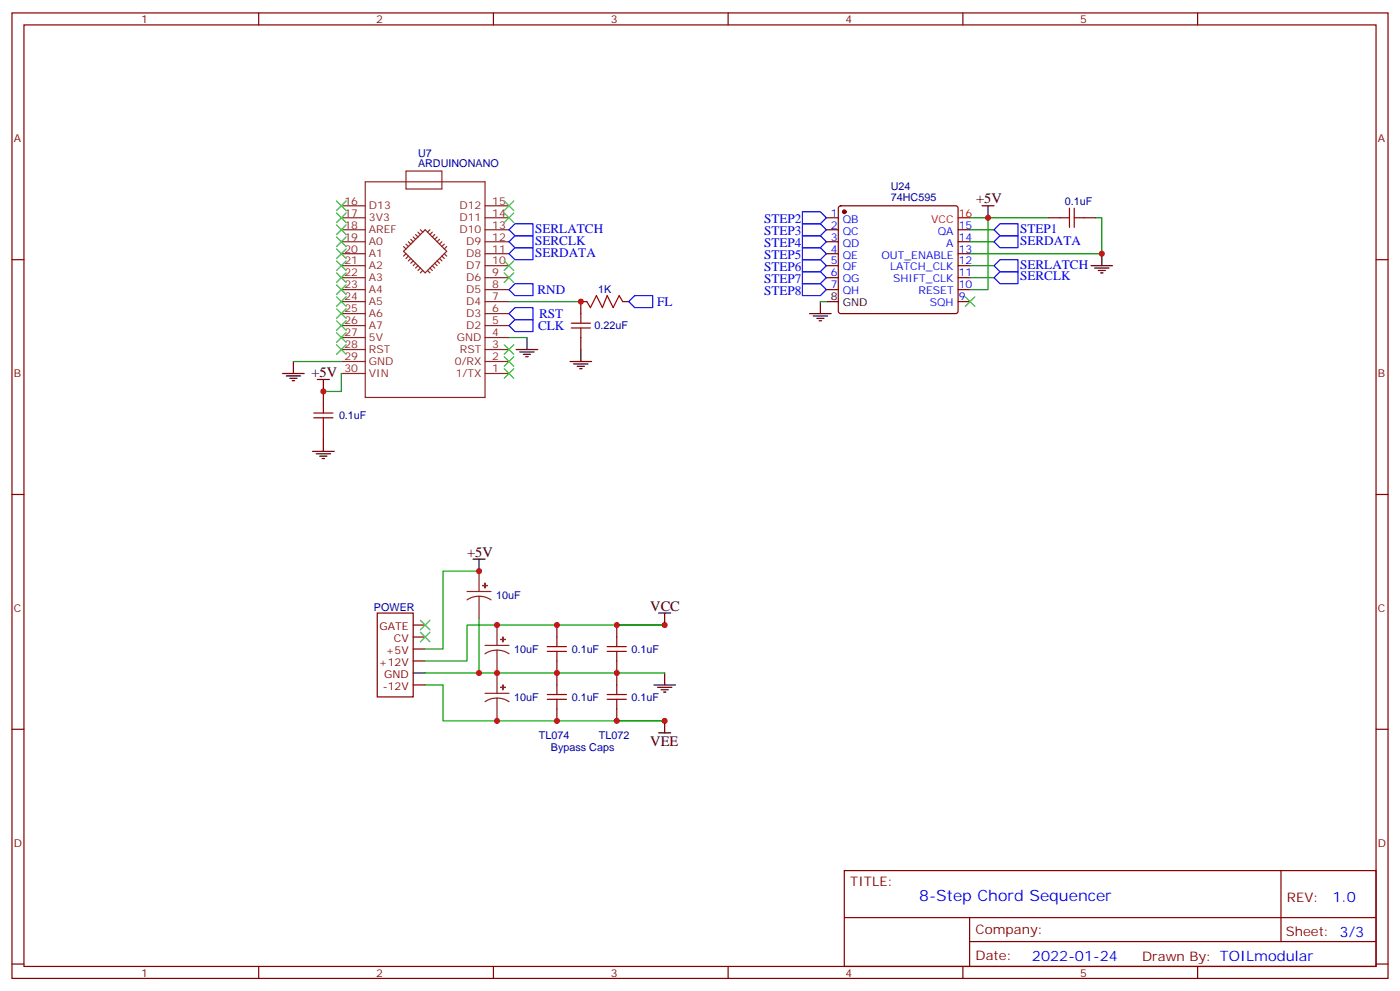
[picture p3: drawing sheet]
<svg xmlns="http://www.w3.org/2000/svg" width="412mm" height="292mm" viewBox="0 0 412 292" stroke-linecap="round" stroke-linejoin="round" font-family="sans-serif">
<g fill="none" stroke="#870000" stroke-width=".35">
<path d="M3.5 3.8h405.4v284.3h-405.4zM7.1 7.3h398.2v277.3h-398.2zM76.2 3.8v3.5M145.3 3.8v3.5M214.5 3.8v3.5M283.6 3.8v3.5M352.8 3.8v3.5M3.5 76.5h3.6M243.4 64.1h3.5M243.4 67.7h3.5M243.4 71.2h3.5M243.4 74.7h3.5"/>
<path d="M243.4 78.2h3.5M247.2 60.8l.4-.2h33.9l.5 .2 .2 .5v30.4l-.2 .5-.5 .2h-33.9l-.4-.3-.3-.4v-30.4zM282.2 67.7h3.6M282.2 71.2h3.6M282.2 74.7h3.6M282.2 78.2h3.6M308.7 64.1h3.5M319.3 64.1h3.5M405.3 76.5h3.6M171.1 99.4v3.5M172.9 88.8h-1.8v3.6M183.4 88.8h1.8"/>
<path d="M243.4 81.8h3.5M243.4 85.3h3.5M282.2 81.8h3.6M282.2 85.3h3.6M282.2 88.8h3.6M95.2 115.3v3.5M95.2 125.9v3.5M3.5 145.6h3.6M405.3 145.6h3.6M111.1 180.6h10.6v24.6h-10.6zM121.7 194.7h3.5M121.7 191.1h3.5"/>
<path d="M121.7 187.6h3.5M121.7 184.1h3.5M164 184.1v3.5M164 194.7v7M181.7 184.1v3.5M181.7 194.7v7M3.5 214.8h3.6M121.7 201.7h3.5M164 208.8v3.5M181.7 208.8v3.5M405.3 214.8h3.6M248.7 256.4h156.6v28.2h-156.6z"/>
<path d="M377.3 256.4v20.9M248.7 270.2h156.5M285.6 277.3h119.6M285.6 270.2v14.2M3.5 283.9h3.6M76.2 284.6v3.5M145.3 284.6v3.5M214.5 284.6v3.5M283.6 284.6v3.5M352.8 284.6v3.5M405.3 283.9h3.6"/>
</g>
<g fill="none" stroke="#8c2424" stroke-width=".35">
<path d="M107.6 53.6h35.3v63.5h-35.3zM119.6 50.4h10.6v5.3h-10.6zM100.5 64.1h7.1M100.5 67.7h7.1M100.5 71.2h7.1M100.5 74.7h7.1M100.5 78.2h7.1M100.5 60.6h7.1M118.9 74l6.3-6.3 6.4 6.3-6.4 6.4zM118.9 72.6l.7 .7M119.6 71.9l.7 .7M119.6 74.7l-.7 .7"/>
<path d="M120.3 71.2l.7 .7M120.3 75.4l-.7 .7M121 70.5l.7 .7M121 76.1l-.7 .7M121.7 69.8l.7 .7M121.7 76.8l-.7 .7M122.4 69.1l.7 .7M122.4 77.5l-.7 .7M123.1 68.4l.7 .7M123.1 78.2l-.7 .8M123.8 67.7l.7 .7M123.8 79l-.7 .7"/>
<path d="M124.5 79.7l-.7 .7M125.9 79.7l.7 .7M126.6 79l.8 .7M126.6 67.7l-.7 .7M127.4 78.2l.7 .8M127.4 68.4l-.8 .7M128.1 77.5l.7 .7M128.1 69.1l-.7 .7M128.8 76.8l.7 .7M128.8 69.8l-.7 .7M129.5 70.5l-.7 .7M129.5 76.1l.7 .7"/>
<path d="M130.2 75.4l.7 .7M130.2 71.2l-.7 .7M130.9 71.9l-.7 .7M130.9 74.7l.7 .7M131.6 72.6l-.7 .7M142.9 64.1h7M142.9 67.7h7M142.9 71.2h7M142.9 74.7h7M142.9 78.2h7M142.9 60.6h7M100.5 81.8h7.1"/>
<path d="M100.5 85.3h7.1M100.5 88.8h7.1M100.5 92.4h7.1M100.5 95.9h7.1M100.5 99.4h7.1M142.9 81.8h7M142.9 85.3h7M142.9 88.8h7M142.9 92.4h7M142.9 95.9h7M142.9 99.4h7M100.5 102.9h7.1"/>
<path d="M100.5 106.5h7.1M100.5 110h7.1M142.9 102.9h7M142.9 106.5h7M142.9 110h7M137.6 174.2h7M141.1 175.6l-1.8 .2-1.7 .9M141.1 175.6l1.9 .3 1.6 .8M141.1 168.2v6M141.1 175.6v6.7M142.9 190.1h7M146.4 191.5l-1.8 .2-1.7 .8"/>
<path d="M146.4 191.5l1.9 .2 1.6 .8M146.4 184.1v6M146.4 191.5v12.7M142.9 204.2h7M146.4 205.6l-1.8 .2-1.7 .9M146.4 205.6l1.9 .2 1.6 .9M146.4 205.6v6.7"/>
</g>
<g fill="#8c2424" stroke="#8c2424" stroke-width=".35">
<path d="M147.5 188.3h1.4z"/>
<path d="M148.1 187.6l.1 1.4z"/>
<path d="M147.5 202.4l1.4 .1z"/>
<path d="M148.1 201.7l.1 1.4z"/>
<path d="M142.2 172.4l1.4 .1z"/>
<path d="M142.8 171.7l.1 1.4z"/>
</g>
<g fill="none" stroke="#000" stroke-width=".35">
<path d="M289.3 60.6h3.5M291 60.6v3.5M321.4 78.2h6.3M322.4 79h4.3M323.5 79.7h2.1M324.6 74.7v3.5M155.2 99.4v3.5M238.5 92.4h6.3M239.5 93.1h4.3M240.6 93.8h2.1M241.3 94.5h.7M241.7 88.8v3.6"/>
<path d="M243.4 88.8h3.5M324.2 80.4h.7M83.3 110h6.3M84.3 110.7h4.2M85.4 111.4h2.1M86.1 112.1h.7M86.4 106.5v3.5M93.5 111.8h3.5M95.2 111.8v3.5M152 102.9h6.4M153.1 103.6h4.2M154.2 104.4h2.1"/>
<path d="M154.9 105.1h.7M167.9 106.5h6.4M169 107.2h4.2M170 107.9h2.2M170.7 108.6h.7M171.1 102.9v3.6M92.1 132.9h6.3M93.1 133.6h4.3M94.2 134.3h2.1M94.9 135h.7M95.2 129.4v3.5M139.3 164.7h3.6"/>
<path d="M141.1 164.7v3.5M121.7 198.2h3.5M194 180.6h3.6M195.8 180.6v3.5M195.8 198.2v3.5M192.6 201.7h6.4M193.7 202.4h4.2M194 215.8h3.6M194.7 203.1h2.1M195.4 203.8h.7M195.8 212.3v3.5"/>
</g>
<g fill="none" stroke="#3c3" stroke-width=".35">
<path d="M99.1 59.2l2.9 2.8M102 59.2l-2.9 2.8M148.5 59.2l2.8 2.8M151.3 59.2l-2.8 2.8M99.1 66.3l2.9 2.8M99.1 69.8l2.9 2.8M99.1 73.3l2.9 2.8M99.1 76.8l2.9 2.9M99.1 62.7l2.9 2.8M102 66.3l-2.9 2.8M102 69.8l-2.9 2.8M102 73.3l-2.9 2.8"/>
<path d="M102 76.8l-2.9 2.9M102 62.7l-2.9 2.8M148.5 76.8l2.8 2.9M148.5 62.7l2.8 2.8M151.3 76.8l-2.8 2.9M151.3 62.7l-2.8 2.8M99.1 80.4l2.9 2.8M99.1 83.9l2.9 2.8M99.1 87.4l2.9 2.8M99.1 90.9l2.9 2.9M99.1 94.5l2.9 2.8M99.1 98l2.9 2.8"/>
<path d="M102 80.4l-2.9 2.8M102 83.9l-2.9 2.8M102 87.4l-2.9 2.8M102 90.9l-2.9 2.9M102 94.5l-2.9 2.8M102 98l-2.9 2.8M148.5 80.4l2.8 2.8M151.3 80.4l-2.8 2.8M284.3 87.4l2.9 2.8M287.2 87.4l-2.9 2.8M99.1 101.5l2.9 2.9M102 101.5l-2.9 2.9"/>
<path d="M148.5 105.1l2.8 2.8M148.5 108.6l2.8 2.8M148.5 101.5l2.8 2.9M151.3 105.1l-2.8 2.8M151.3 108.6l-2.8 2.8M151.3 101.5l-2.8 2.9M123.8 182.7l2.8 2.8M123.8 186.2l2.8 2.8M126.6 182.7l-2.8 2.8M126.6 186.2l-2.8 2.8"/>
</g>
<g fill="none" stroke="#008700" stroke-width=".35">
<path d="M285.8 64.1h5.2v21.2h-5.2M285.8 71.2h7M285.8 78.2h7M285.8 67.7h7M291 64.1h17.7M322.8 64.1h1.8v10.6h-38.8M149.9 99.4h5.3M149.9 88.8h21.2M241.7 88.8h1.7M285.8 81.8h7M86.4 106.5h14.1M100.5 110v5.3h-5.3"/>
<path d="M141.1 168.2h-10.6v22.9h-5.3M125.2 198.2h70.6M141.1 182.3v15.9M181.7 184.1h14.1h-58.2v10.6h-12.4M125.2 201.7h5.3v10.6h65.3h-14.1"/>
</g>
<g fill="none" stroke="#a10000" stroke-width=".35">
<path d="M312.2 64.1h2.8M315 61.3v5.7M316.4 61.3v5.7M316.4 64.1h2.9M168.3 96.6h5.6M168.3 95.2h5.6M171.1 92.4v2.8M171.1 96.6v2.8M172.9 88.8l1 1.8 1.8-3.5 1.7 3.5 1.5-3.5 1.7 3.5 1.8-3.5 1 1.7M95.2 118.8v2.8M92.4 123h5.7M92.4 121.6h5.7"/>
<path d="M95.2 123v2.9M161.2 190.4h5.7M161.2 191.8h5.7M164 187.6v2.8M164 191.8v2.9M178.9 190.4h5.6M178.9 191.8h5.6M181.7 187.6v2.8M181.7 191.8v2.9M161.2 204.5h5.7M161.2 206h5.7M164 201.7v2.8"/>
<path d="M164 206v2.8M178.9 204.5h5.6M178.9 206h5.6M181.7 201.7v2.8M181.7 206v2.8"/>
</g>
<g fill="none" stroke="#00f" stroke-width=".35">
<path d="M149.9 74.7l1.8-1.7h5.3v3.5h-5.3zM149.9 67.7l1.8-1.8h5.3v3.5h-5.3zM151.7 69.4h5.3v3.6h-5.3l-1.8-1.8zM236.4 62.4h5.3l1.7 1.7-1.7 1.8h-5.3zM236.4 65.9h5.3l1.7 1.8-1.7 1.7h-5.3zM236.4 69.4h5.3l1.7 1.8-1.7 1.8h-5.3zM236.4 73h5.3l1.7 1.7-1.7 1.8h-5.3zM236.4 76.5h5.3l1.7 1.7-1.7 1.8h-5.3zM292.8 78.2l1.8-1.7h5.3v3.5h-5.3zM292.8 67.7l1.8-1.8h5.3v3.5h-5.3zM294.6 69.4h5.3v3.6h-5.3l-1.8-1.8zM149.9 95.9l1.8-1.8h5.3v3.5h-5.3z"/>
<path d="M149.9 92.4l1.8-1.8h5.3v3.5h-5.3zM149.9 85.3l1.8-1.8h5.3v3.6h-5.3zM187 87.1h5.3v3.5h-5.3l-1.8-1.8zM236.4 80h5.3l1.7 1.8-1.7 1.7h-5.3zM236.4 83.5h5.3l1.7 1.8-1.7 1.8h-5.3zM294.6 80h5.3v3.5h-5.3l-1.8-1.7z"/>
</g>
<circle cx="248.7" cy="62.4" r=".53" fill="#870000" stroke="#870000" stroke-width=".35"/>
<path d="M282.2 64.1h3.6" fill="none" stroke="#f00" stroke-width=".35"/>
<g fill="#c00">
<circle cx="146.4" cy="198.2" r=".88"/>
<circle cx="146.4" cy="212.3" r=".88"/>
<circle cx="146.4" cy="184.1" r=".88"/>
<circle cx="141.1" cy="198.2" r=".88"/>
<circle cx="141.1" cy="168.2" r=".88"/>
<circle cx="291" cy="64.1" r=".88"/>
<circle cx="324.6" cy="74.7" r=".88"/>
<circle cx="171.1" cy="88.8" r=".88"/>
<circle cx="164" cy="198.2" r=".88"/>
<circle cx="164" cy="184.1" r=".88"/>
<circle cx="164" cy="212.3" r=".88"/>
<circle cx="181.7" cy="198.2" r=".88"/>
<circle cx="181.7" cy="184.1" r=".88"/>
<circle cx="181.7" cy="212.3" r=".88"/>
<circle cx="95.3" cy="115.3" r=".88"/>
<circle cx="195.8" cy="212.3" r=".88"/>
<circle cx="195.8" cy="184.1" r=".88"/>
</g>
<text font-size="4.6" fill="#00f" x="270.8" y="265.4">8-Step Chord Sequencer</text>
<g font-size="4.2">
<text x="287.5" y="59.9">+5V</text>
<text x="91.7" y="111.1">+5V</text>
<text x="137.6" y="164">+5V</text>
<text x="191.6" y="179.8">VCC</text>
<text x="191.6" y="219.7">VEE</text>
</g>
<g font-size="4.2" fill="#00f">
<text x="392.5" y="265.7">1.0</text>
<text x="304" y="283">2022-01-24</text>
</g>
<g font-size="3.9" fill="#00f">
<text x="225.1" y="65.8">STEP2</text>
<text x="157.6" y="68.5">SERLATCH</text>
<text x="225.1" y="69.3">STEP3</text>
<text x="300.5" y="68.5">STEP1</text>
<text x="157.6" y="75.6">SERDATA</text>
<text x="157.6" y="72">SERCLK</text>
<text x="225.1" y="72.9">STEP4</text>
<text x="225.1" y="76.4">STEP5</text>
<text x="300.5" y="72">SERDATA</text>
<text x="225.1" y="79.9">STEP6</text>
<text x="225.1" y="83.5">STEP7</text>
<text x="300.5" y="82.6">SERCLK</text>
<text x="300.5" y="79.1">SERLATCH</text>
<text x="158.3" y="86.6">RND</text>
<text x="225.1" y="87">STEP8</text>
<text x="158.8" y="93.6">RST</text>
<text x="193.6" y="90.1">FL</text>
<text x="158.5" y="97.2">CLK</text>
</g>
<g font-size="3.9" fill="#800">
<text x="250.5" y="261">TITLE:</text>
<text x="379.1" y="265.7">REV:</text>
<text x="287.4" y="275.2">Company:</text>
<text x="378.7" y="275.8">Sheet: 3/3</text>
<text x="287.4" y="282.9">Date:</text>
<text x="336.4" y="282.9">Drawn By: TOILmodular</text>
</g>
<g font-size="3.2" fill="#800">
<text x="41.6" y="6.8">1</text>
<text x="110.8" y="6.8">2</text>
<text x="179.9" y="6.8">3</text>
<text x="249.1" y="6.8">4</text>
<text x="318.2" y="6.8">5</text>
<text x="4.1" y="41.9">A</text>
<text x="405.9" y="41.9">A</text>
<text x="4.1" y="111.1">B</text>
<text x="405.9" y="111.1">B</text>
<text x="4.1" y="180.2">C</text>
<text x="111.8" y="185.5">GATE</text>
<text x="405.9" y="180.2">C</text>
<text x="116" y="189">CV</text>
<text x="111.6" y="196.1">+12V</text>
<text x="113.6" y="192.5">+5V</text>
<text x="112.8" y="203.1">-12V</text>
<text x="113.1" y="199.6">GND</text>
<text x="4.1" y="249.3">D</text>
<text x="405.9" y="249.3">D</text>
<text x="41.6" y="287.6">1</text>
<text x="110.8" y="287.6">2</text>
<text x="179.9" y="287.6">3</text>
<text x="249.1" y="287.6">4</text>
<text x="318.2" y="287.6">5</text>
</g>
<g font-size="3.2" fill="#000080">
<text x="123.1" y="46.1">U7</text>
<text x="123.1" y="49.3">ARDUINONANO</text>
<text x="262.4" y="59.2">74HC595</text>
<text x="262.4" y="55.9">U24</text>
<text x="313.6" y="60.3">0.1uF</text>
<text x="176.2" y="86.4">1K</text>
<text x="175.2" y="97">0.22uF</text>
<text x="99.9" y="123.5">0.1uF</text>
<text x="110.2" y="179.9">POWER</text>
<text x="146.2" y="176.4">10uF</text>
<text x="151.5" y="192.3">10uF</text>
<text x="168.4" y="192.2">0.1uF</text>
<text x="186" y="192.2">0.1uF</text>
<text x="151.5" y="206.3">10uF</text>
<text x="168.4" y="206.3">0.1uF</text>
<text x="186" y="206.3">0.1uF</text>
<text x="158.7" y="217.6">TL074</text>
<text x="162.3" y="221.1">Bypass Caps</text>
<text x="176.4" y="217.6">TL072</text>
</g>
<g font-size="3.2" fill="#8d2323">
<text x="101.4" y="63.8">17</text>
<text x="101.4" y="60.3">16</text>
<text x="108.7" y="65.2">3V3</text>
<text x="108.7" y="61.7">D13</text>
<text x="135.3" y="65.2">D11</text>
<text x="135.3" y="61.7">D12</text>
<text x="145" y="63.8">14</text>
<text x="145" y="60.3">15</text>
<text x="101.4" y="70.8">19</text>
<text x="101.4" y="67.3">18</text>
<text x="108.7" y="68.7">AREF</text>
<text x="135.3" y="68.7">D10</text>
<text x="145" y="67.3">13</text>
<text x="145" y="70.8">12</text>
<text x="101.4" y="77.9">21</text>
<text x="101.4" y="74.4">20</text>
<text x="108.7" y="75.8">A1</text>
<text x="108.7" y="72.2">A0</text>
<text x="137.4" y="72.2">D9</text>
<text x="137.4" y="75.8">D8</text>
<text x="145" y="74.4">11</text>
<text x="145" y="77.9">10</text>
<text x="101.4" y="81.4">22</text>
<text x="108.7" y="82.8">A3</text>
<text x="108.7" y="79.3">A2</text>
<text x="137.4" y="79.3">D7</text>
<text x="137.4" y="82.8">D6</text>
<text x="145" y="81.4">9</text>
<text x="101.4" y="88.5">24</text>
<text x="101.4" y="84.9">23</text>
<text x="108.7" y="89.9">A5</text>
<text x="108.7" y="86.4">A4</text>
<text x="137.4" y="86.4">D5</text>
<text x="137.4" y="89.9">D4</text>
<text x="145" y="84.9">8</text>
<text x="145" y="88.5">7</text>
<text x="101.4" y="95.5">26</text>
<text x="101.4" y="92">25</text>
<text x="108.7" y="93.4">A6</text>
<text x="137.4" y="93.4">D3</text>
<text x="145" y="92">6</text>
<text x="145" y="95.5">5</text>
<text x="101.4" y="99.1">27</text>
<text x="108.7" y="100.5">5V</text>
<text x="108.7" y="96.9">A7</text>
<text x="134.5" y="100.5">GND</text>
<text x="137.4" y="96.9">D2</text>
<text x="145" y="99.1">4</text>
<text x="101.4" y="106.1">29</text>
<text x="101.4" y="102.6">28</text>
<text x="108.7" y="107.5">GND</text>
<text x="108.7" y="104">RST</text>
<text x="134" y="107.5">0/RX</text>
<text x="135.5" y="104">RST</text>
<text x="145" y="102.6">3</text>
<text x="145" y="106.1">2</text>
<text x="101.4" y="109.6">30</text>
<text x="108.7" y="111.1">VIN</text>
<text x="134.2" y="111.1">1/TX</text>
<text x="145" y="109.6">1</text>
</g>
<g font-size="3.2" fill="#00f">
<text x="244.8" y="63.8">1</text>
<text x="248.2" y="65.5">QB</text>
<text x="244.8" y="67.3">2</text>
<text x="244.8" y="70.8">3</text>
<text x="248.2" y="69.1">QC</text>
<text x="276.2" y="69.1">QA</text>
<text x="282.4" y="70.8">14</text>
<text x="282.4" y="67.3">15</text>
<text x="244.8" y="74.4">4</text>
<text x="244.8" y="77.9">5</text>
<text x="248.2" y="72.6">QD</text>
<text x="248.2" y="76.1">QE</text>
<text x="259.6" y="76.1">OUT_ENABLE</text>
<text x="278.7" y="72.6">A</text>
<text x="282.4" y="77.9">12</text>
<text x="282.4" y="74.4">13</text>
<text x="244.8" y="81.4">6</text>
<text x="248.2" y="79.7">QF</text>
<text x="248.2" y="83.2">QG</text>
<text x="262.2" y="79.7">LATCH_CLK</text>
<text x="263.1" y="83.2">SHIFT_CLK</text>
<text x="282.4" y="81.4">11</text>
<text x="244.8" y="84.9">7</text>
<text x="248.2" y="86.7">QH</text>
<text x="270.6" y="86.7">RESET</text>
<text x="282.4" y="88.5">9</text>
<text x="282.4" y="84.9">10</text>
<text x="273.9" y="90.2">SQH</text>
</g>
<g font-size="3.2" fill="#f00">
<text x="274.3" y="65.5">VCC</text>
<text x="282.4" y="63.8">16</text>
</g>
<g font-size="3.2">
<text x="244.8" y="88.5">8</text>
<text x="248.2" y="90.2">GND</text>
</g>
</svg>
